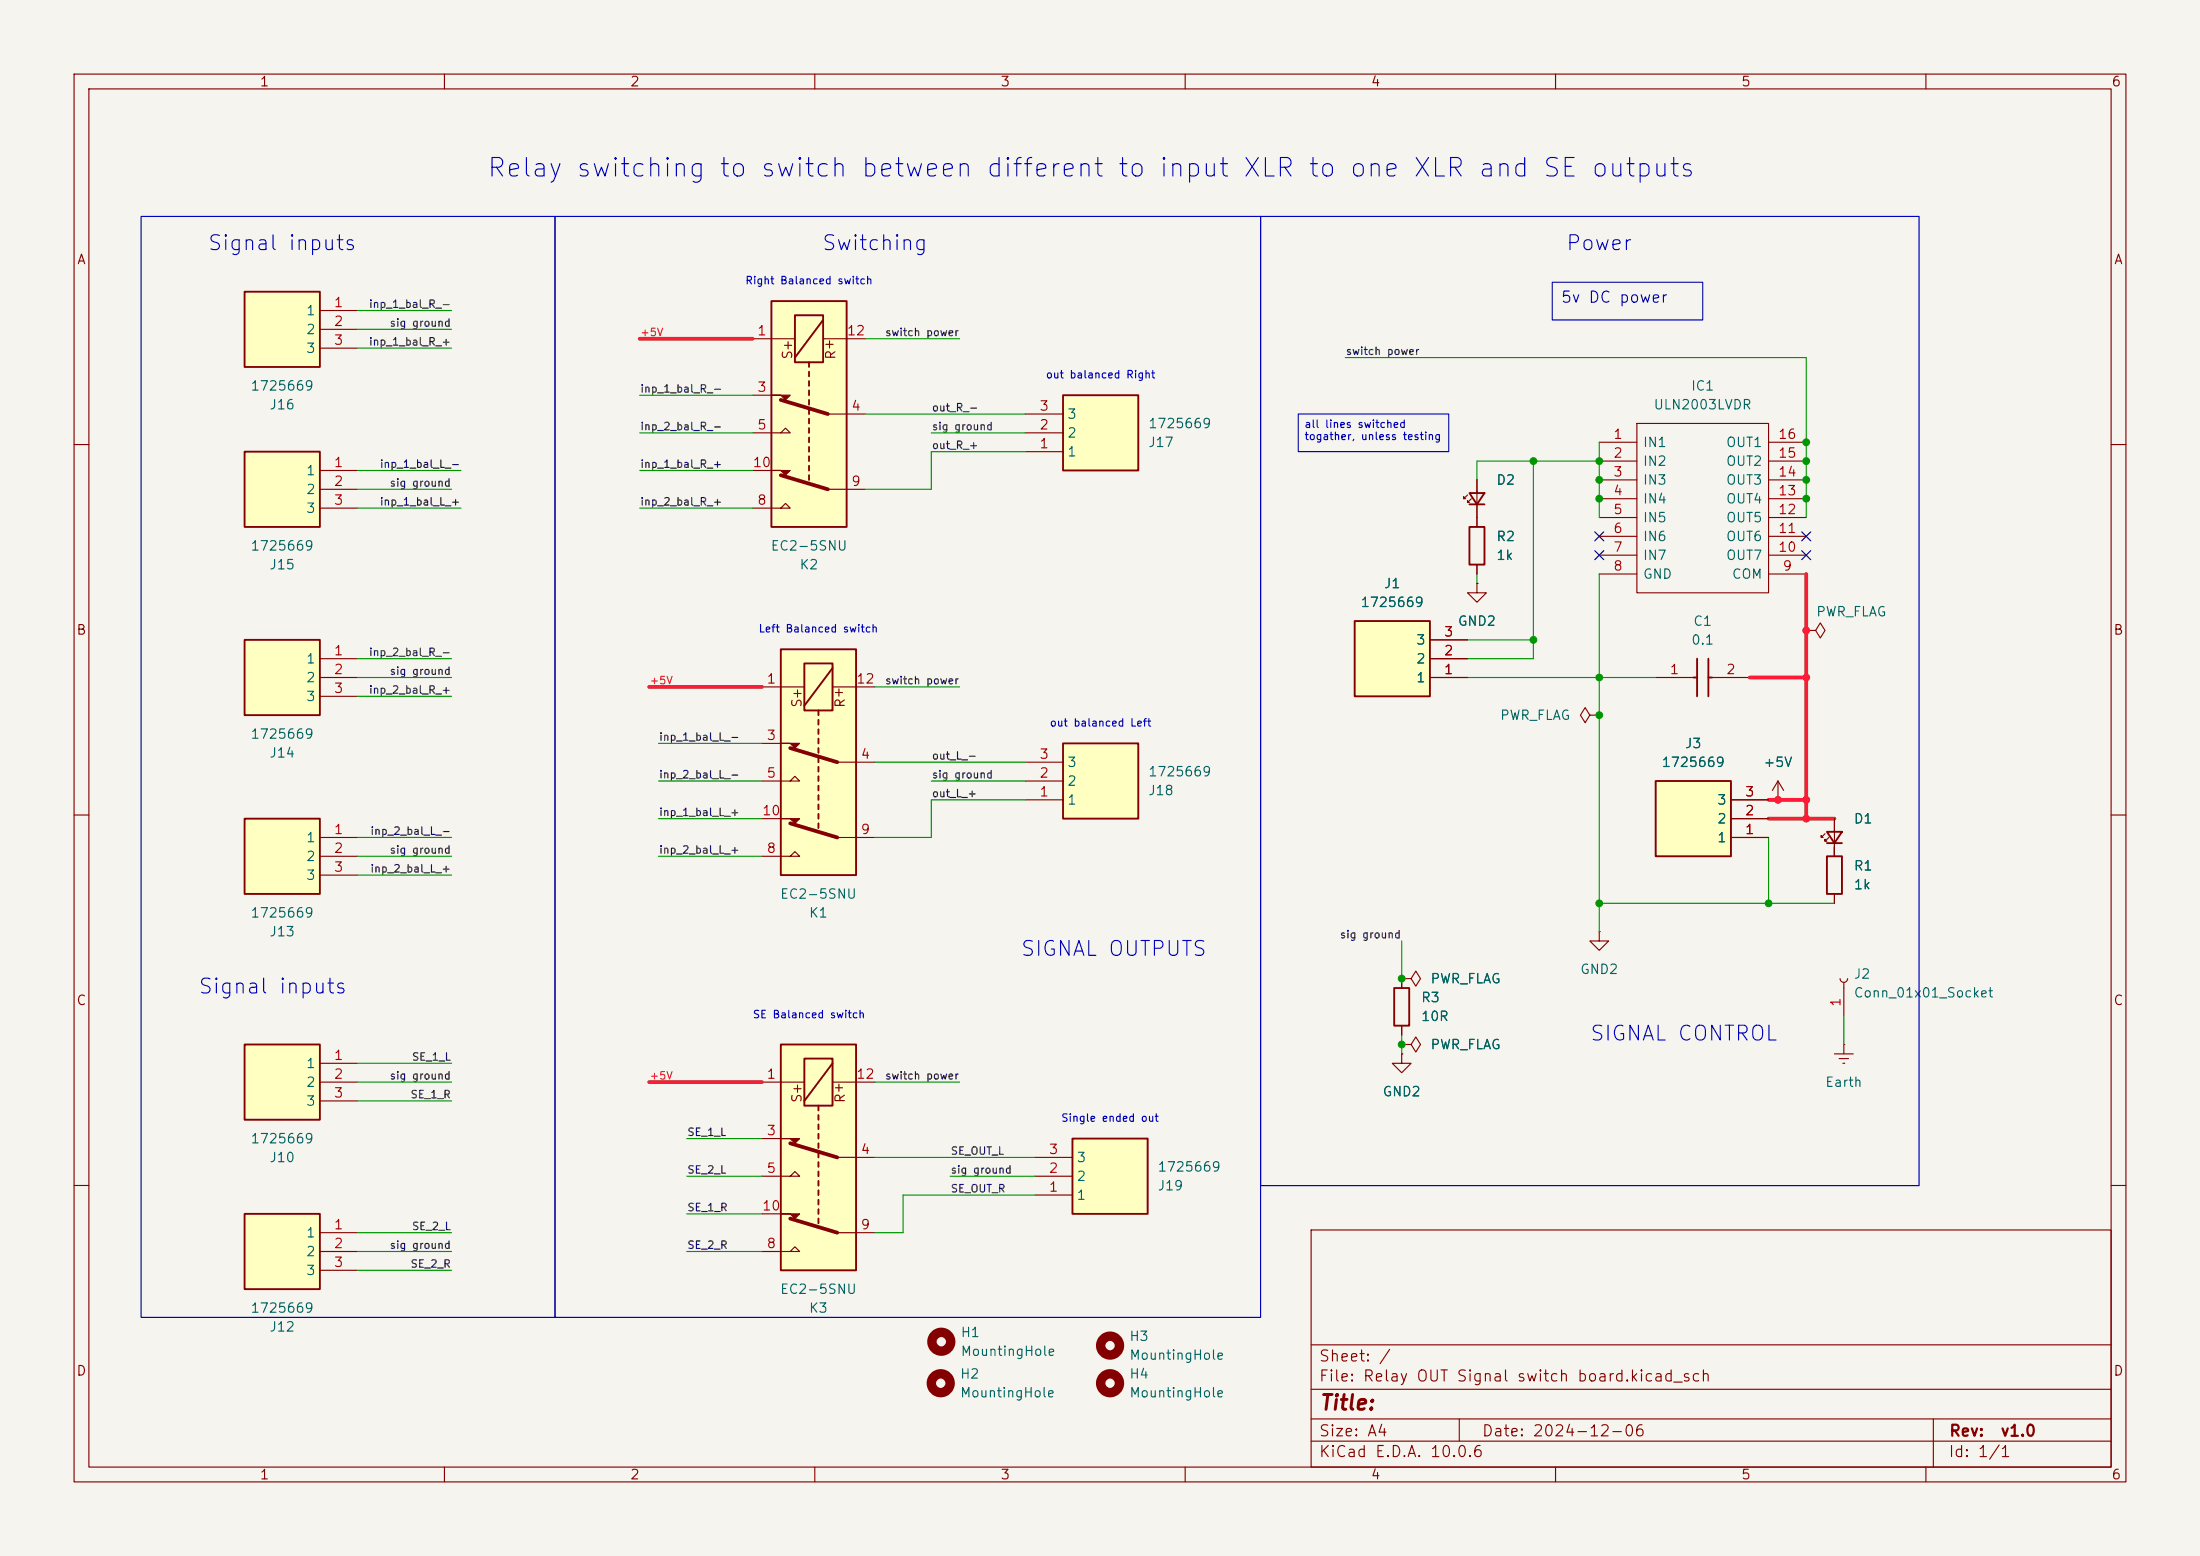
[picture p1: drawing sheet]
<svg xmlns="http://www.w3.org/2000/svg" width="297mm" height="210mm" viewBox="0 0 297 210" stroke-linecap="round" stroke-linejoin="round" font-family="sans-serif">
<path d="M0 0h297v210h-297z" fill="#f5f4ef" stroke="#f5f4ef" stroke-width=".14"/>
<g fill="none" stroke="#840000" stroke-width=".15">
<path d="M10 10h277v190h-277zM12 12h273v186h-273zM60 10v2M110 10v2M160 10v2M210 10v2M260 10v2M10 60h2M199.4 78.7v1.3h1.3l-1.3 1.3-1.3-1.3h1.3M199.4 78.7h.1M285 60h2M10 110h2"/>
<path d="M285 110h2M10 160h2M177 166h108v32h-108zM285 160h2M60 198v2M110 198v2M160 198v2M177 194.5h108M177 191.5h108M177 187.5h108M177 181.5h108M197 191.5v3"/>
<path d="M210 198v2M260 198v2M261 191.5v6.5"/>
</g>
<circle cx="149.9" cy="181.6" r="1.27" fill="none" stroke="#840000" stroke-width="1.3"/>
<path d="M104.1 40.6h10.2v30.5h-10.2z" fill="#ffffc2"/>
<g fill="none" stroke="#840000" stroke-width=".25">
<path d="M104.1 40.6h10.2v30.5h-10.2zM107.3 42.5h3.8v6.4h-3.8zM109.2 48.9v.6M109.2 50.2v.6M109.2 51.4v.7M109.2 52.7v.6M109.2 54v.6M109.2 55.2v.7M109.2 56.5v.7M109.2 57.8v.6M109.2 59.1v.6M111.1 43.2l-3.8 5.1"/>
<path d="M109.2 60.3v.7M109.2 61.6v.6M109.2 62.9v.6M109.2 64.1v.7"/>
</g>
<path d="M101.6 58.4h5.1l-.7-.6-.6 .6M101.6 45.7h5.7M101.6 53.3h2.5M111.1 45.7h5.7M111.8 55.9h5M101.6 68.6h5.1l-.7-.7-.6 .7M101.6 63.5h2.5M111.8 66h5" fill="none" stroke="#840000" stroke-width=".15"/>
<g fill="#840000" stroke="#840000" stroke-width=".15">
<path d="M104.1 53.3h2.6l-.7 .7-.6-.7z"/>
<path d="M104.1 63.5h2.6l-.7 .6-.6-.6z"/>
</g>
<path d="M105.4 54l6.4 1.9M105.4 64.1l6.4 1.9" fill="none" stroke="#840000" stroke-width=".51"/>
<path d="M182.9 83.8h10.1v10.2h-10.1z" fill="#ffffc2"/>
<path d="M182.9 83.8h10.1v10.2h-10.1z" fill="none" stroke="#840000" stroke-width=".25"/>
<path d="M193 91.4h5.1M193 88.9h5.1M193 86.4h5.1" fill="none" stroke="#840000" stroke-width=".15"/>
<path d="M105.4 141h10.2v30.5h-10.2z" fill="#ffffc2"/>
<g fill="none" stroke="#840000" stroke-width=".25">
<path d="M105.4 141h10.2v30.5h-10.2zM108.6 142.9h3.8v6.3h-3.8zM110.5 149.2v.7M110.5 150.5v.6M110.5 151.8v.6M110.5 153v.7M110.5 154.3v.6M110.5 155.6v.6M110.5 156.8v.7M110.5 158.1v.7M110.5 159.4v.6M112.4 143.5l-3.8 5.1"/>
<path d="M110.5 160.7v.6M110.5 161.9v.7M110.5 163.2v.6M110.5 164.5v.6"/>
</g>
<path d="M102.9 158.8h5l-.6-.7-.6 .7M102.9 146.1h5.7M102.9 153.7h2.5M112.4 146.1h5.7M113 156.2h5.1M102.9 168.9h5l-.6-.6-.6 .6M102.9 163.8h2.5M113 166.4h5.1" fill="none" stroke="#840000" stroke-width=".15"/>
<g fill="#840000" stroke="#840000" stroke-width=".15">
<path d="M105.4 153.7h2.5l-.6 .6-.6-.6z"/>
<path d="M105.4 163.8h2.5l-.6 .7-.6-.7z"/>
</g>
<path d="M106.7 154.3l6.3 1.9M106.7 164.5l6.3 1.9" fill="none" stroke="#840000" stroke-width=".51"/>
<path d="M105.4 87.6h10.2v30.5h-10.2z" fill="#ffffc2"/>
<g fill="none" stroke="#840000" stroke-width=".25">
<path d="M105.4 87.6h10.2v30.5h-10.2zM108.6 89.5h3.8v6.4h-3.8zM110.5 95.9v.6M110.5 97.2v.6M110.5 98.4v.7M110.5 99.7v.6M112.4 90.2l-3.8 5.1M110.5 101v.6M110.5 102.2v.7M110.5 103.5v.6M110.5 104.8v.6M110.5 106v.7"/>
<path d="M110.5 107.3v.7M110.5 108.6v.6M110.5 109.9v.6M110.5 111.1v.7"/>
</g>
<path d="M102.9 92.7h5.7M112.4 92.7h5.7M102.9 105.4h5l-.6-.6-.6 .6M102.9 115.6h5l-.6-.7-.6 .7M102.9 100.3h2.5M102.9 110.5h2.5M113 102.9h5.1M113 113h5.1" fill="none" stroke="#840000" stroke-width=".15"/>
<g fill="#840000" stroke="#840000" stroke-width=".15">
<path d="M105.4 100.3h2.5l-.6 .7-.6-.7z"/>
<path d="M105.4 110.5h2.5l-.6 .6-.6-.6z"/>
</g>
<path d="M106.7 101l6.3 1.9M106.7 111.1l6.3 1.9" fill="none" stroke="#840000" stroke-width=".51"/>
<path d="M144.8 153.7h10.1v10.1h-10.1z" fill="#ffffc2"/>
<path d="M144.8 153.7h10.1v10.1h-10.1z" fill="none" stroke="#840000" stroke-width=".25"/>
<path d="M139.7 158.8h5.1M139.7 156.2h5.1M139.7 161.3h5.1" fill="none" stroke="#840000" stroke-width=".15"/>
<path d="M223.5 105.4h10.2v10.2h-10.2z" fill="#ffffc2"/>
<path d="M223.5 105.4h10.2v10.2h-10.2z" fill="none" stroke="#840000" stroke-width=".25"/>
<path d="M233.7 113h5.1M233.7 110.5h5.1M233.7 108h5.1M240 108h.1M240 105.4l-.7 1.3M240 105.4l.8 1.3M240 105.4v2.6M215.9 125.7v1.3h1.3l-1.3 1.3-1.3-1.3h1.3M215.9 125.7h.1" fill="none" stroke="#840000" stroke-width=".15"/>
<path d="M143.5 100.3h10.2v10.2h-10.2z" fill="#ffffc2"/>
<path d="M143.5 100.3h10.2v10.2h-10.2z" fill="none" stroke="#840000" stroke-width=".25"/>
<path d="M214.6 96.5l-.6-1-.6 1 .6 1 .6-1h1.3M215.9 96.5h.1M138.4 108h5.1M138.4 105.4h5.1M138.4 102.9h5.1M189.2 132.1h1.3l.6-1 .7 1-.7 1-.6-1M189.2 132.1h.1" fill="none" stroke="#840000" stroke-width=".15"/>
<g fill="none" stroke="#840000" stroke-width="1.3">
<circle cx="127" cy="186.7" r="1.27"/>
<circle cx="127.1" cy="181.1" r="1.27"/>
<circle cx="149.9" cy="186.7" r="1.27"/>
</g>
<path d="M33 39.4h10.2v10.1h-10.2z" fill="#ffffc2"/>
<path d="M33 39.4h10.2v10.1h-10.2zM246.6 112.3h2.1l-1.1 1.5zM246.6 113.8h2.1" fill="none" stroke="#840000" stroke-width=".25"/>
<path d="M43.2 41.9h5.1M43.2 44.5h5.1M43.2 47h5.1M246.4 112.5l-.5 .5v-.2v.2h.2M246.9 113l-.5 .5v-.2v.2h.2M247.6 110.5v5.1" fill="none" stroke="#840000" stroke-width=".15"/>
<path d="M33 61h10.2v10.1h-10.2z" fill="#ffffc2"/>
<path d="M33 61h10.2v10.1h-10.2zM246.6 115.6h2.1v5.1h-2.1z" fill="none" stroke="#840000" stroke-width=".25"/>
<path d="M43.2 63.5h5.1M43.2 66h5.1M43.2 68.6h5.1M247.6 114.3v1.3M247.6 120.7v1.2" fill="none" stroke="#840000" stroke-width=".15"/>
<path d="M33 86.4h10.2v10.1h-10.2z" fill="#ffffc2"/>
<path d="M33 86.4h10.2v10.1h-10.2z" fill="none" stroke="#840000" stroke-width=".25"/>
<path d="M43.2 88.9h5.1M43.2 91.4h5.1M43.2 94h5.1M248.4 132.1a.51 .51 0 0 0 .5 .5 .51 .51 0 0 0 .5-.5M248.9 132.6v4.6" fill="none" stroke="#840000" stroke-width=".15"/>
<path d="M33 110.5h10.2v10.2h-10.2z" fill="#ffffc2"/>
<path d="M33 110.5h10.2v10.2h-10.2z" fill="none" stroke="#840000" stroke-width=".25"/>
<path d="M43.2 113h5.1M43.2 115.6h5.1M43.2 118.1h5.1" fill="none" stroke="#840000" stroke-width=".15"/>
<path d="M33 163.8h10.2v10.2h-10.2z" fill="#ffffc2"/>
<path d="M33 163.8h10.2v10.2h-10.2z" fill="none" stroke="#840000" stroke-width=".25"/>
<path d="M43.2 166.4h5.1M43.2 168.9h5.1M43.2 171.5h5.1" fill="none" stroke="#840000" stroke-width=".15"/>
<path d="M33 141h10.2v10.1h-10.2z" fill="#ffffc2"/>
<path d="M198.4 71.1h2v5.1h-2zM198.4 66.5h2l-1 1.6zM198.4 68.1h2M188.2 133.4h2v5h-2zM33 141h10.2v10.1h-10.2z" fill="none" stroke="#840000" stroke-width=".25"/>
<g fill="none" stroke="#840000" stroke-width=".15">
<path d="M198.1 66.8l-.5 .5v-.2v.2h.3M198.6 67.3l-.5 .5v-.2v.2h.3M199.4 64.8v6.3M199.4 76.2v1.3M189.2 132.1v1.3M189.2 138.4v1.3M43.2 143.5h5.1M43.2 146.1h5.1M43.2 148.6h5.1M189.2 142.2v1.3h1.3l-1.3 1.3-1.2-1.3h1.2M189.2 142.2h.1M189.2 141h1.3l.6-1 .7 1-.7 1-.6-1"/>
<path d="M189.2 141h.1M247.6 142.2h2.6M248.3 142.9h1.3M248.8 143.5h.2M248.9 141h.1M248.9 141v1.2"/>
</g>
<path d="M143.5 53.3h10.2v10.2h-10.2z" fill="#ffffc2"/>
<path d="M143.5 53.3h10.2v10.2h-10.2zM228.6 91.4h.5M229.1 88.9v5.1M230.6 91.4h.5M230.6 88.9v5.1" fill="none" stroke="#840000" stroke-width=".25"/>
<g fill="none" stroke="#840000" stroke-width=".15">
<path d="M138.4 58.4h5.1M138.4 55.9h5.1M215.9 59.7h5.1M221 57.2h17.8v22.8h-17.8zM238.8 59.7h5M138.4 61h5.1M199.4 78.7h.1M199.4 64.8v1.7M199.4 68.1v3M199.4 76.2v1.3M215.9 62.2h5.1M215.9 64.8h5.1"/>
<path d="M215.9 67.3h5.1M215.9 69.9h5.1M215.9 72.4h5.1M215.9 74.9h5.1M215.9 77.5h5.1M238.8 62.2h5M238.8 64.8h5M238.8 67.3h5M238.8 69.9h5M238.8 72.4h5M238.8 74.9h5M238.8 77.5h5"/>
<path d="M193 91.4h5.1M193 88.9h5.1M193 86.4h5.1M223.5 91.4h5.1M231.1 91.4h5.1M243.8 85.1h1.3l.6-1 .7 1-.7 1-.6-1M243.8 85.1h.1M233.7 113h5.1M233.7 110.5h5.1M233.7 108h5.1M240 108h.1M247.6 110.5v1.8"/>
<path d="M247.6 113.8v1.8M189.2 132.1h.1M189.2 132.1v1.3M189.2 138.4v1.3M247.6 120.7v1.2M189.2 142.2h.1M189.2 141h.1"/>
</g>
<g fill="none" stroke="#009600" stroke-width=".15">
<path d="M48.3 41.9h12.7M48.3 47h12.7M48.3 44.5h12.7M86.4 58.4h15.2M86.4 53.3h15.2M116.8 45.7h12.7M116.8 55.9h21.6M125.7 58.4h12.7M181.6 48.3h62.2v21.6M215.9 59.7v10.2M48.3 68.6h13.9M48.3 66h12.7"/>
<path d="M48.3 63.5h13.9M86.4 68.6h15.2M86.4 63.5h15.2M138.4 61h-12.7v5h-8.9M199.4 77.5v1.2M207 62.2v26.7h-8.9M215.9 77.5v48.2M215.9 62.2h-16.5v2.6M48.3 94h12.7M48.3 91.4h12.7M48.3 88.9h12.7M118.1 92.7h11.4"/>
<path d="M198.1 86.4h8.9M198.1 91.4h25.4M48.3 113h12.7M48.3 115.6h12.7M48.3 118.1h12.7M88.9 105.4h14M88.9 110.5h14M88.9 100.3h14M88.9 115.6h14M118.1 102.9h20.3M125.7 105.4h12.7M138.4 108h-12.7v5h-7.6"/>
<path d="M238.8 113v8.9M247.6 114.3v1.3M189.2 127v5.1M189.2 139.7v2.5M215.9 121.9h31.7M248.9 137.2v3.8M48.3 146.1h12.7M48.3 148.6h12.7M48.3 143.5h12.7M92.7 158.8h10.2M92.7 153.7h10.2M118.1 146.1h11.4"/>
<path d="M118.1 156.2h21.6M128.3 158.8h11.4M48.3 166.4h12.7M48.3 171.5h12.7M48.3 168.9h12.7M92.7 168.9h10.2M92.7 163.8h10.2M139.7 161.3h-17.8v5.1h-3.8"/>
</g>
<path d="M86.4 45.7h15.2M243.8 77.5v33M87.6 92.7h15.3M236.2 91.4h7.6M238.8 108h5M238.8 110.5h8.8M87.6 146.1h15.3" fill="none" stroke="#ff1a37" stroke-width=".51"/>
<path d="M215.3 74.3l1.2 1.2M215.3 71.8l1.2 1.2M216.5 74.3l-1.2 1.2M216.5 71.8l-1.2 1.2M243.2 74.3l1.2 1.2M243.2 71.8l1.2 1.2M244.4 74.3l-1.2 1.2M244.4 71.8l-1.2 1.2" fill="none" stroke="#000084" stroke-width=".15"/>
<path d="M19 29.2h55.9v148.6h-55.9zM74.9 29.2h95.3v148.6h-95.3zM170.2 29.2h88.9v130.8h-88.9zM209.5 38.1h20.4v5.1h-20.4zM175.3 55.9h20.3v5.1h-20.3z" fill="none" stroke="#0000c2" stroke-width=".15"/>
<g fill="#009600" stroke="#009600" stroke-width=".14">
<circle cx="238.8" cy="121.9" r=".46"/>
<circle cx="207" cy="86.4" r=".46"/>
<circle cx="215.9" cy="91.4" r=".46"/>
<circle cx="215.9" cy="64.8" r=".46"/>
<circle cx="215.9" cy="67.3" r=".46"/>
<circle cx="207" cy="62.2" r=".46"/>
<circle cx="215.9" cy="121.9" r=".46"/>
<circle cx="215.9" cy="96.5" r=".46"/>
<circle cx="189.2" cy="132.1" r=".46"/>
<circle cx="189.2" cy="141" r=".46"/>
<circle cx="243.8" cy="67.3" r=".46"/>
<circle cx="243.8" cy="64.8" r=".46"/>
<circle cx="243.8" cy="62.2" r=".46"/>
<circle cx="243.8" cy="59.7" r=".46"/>
<circle cx="215.9" cy="62.2" r=".46"/>
</g>
<g fill="#ff1a37" stroke="#ff1a37" stroke-width=".14">
<circle cx="240" cy="108" r=".46"/>
<circle cx="243.8" cy="110.5" r=".46"/>
<circle cx="243.8" cy="108" r=".46"/>
<circle cx="243.8" cy="85.1" r=".46"/>
<circle cx="243.8" cy="91.4" r=".46"/>
</g>
<text font-size="2.5" fill="#0000c2" x="65.6" y="24.5">Relay switching to switch between different to input XLR to one XLR and SE outputs</text>
<g font-size="2" fill="#0000c2">
<text x="27.9" y="34.3">Signal inputs</text>
<text x="110.8" y="34.3">Switching</text>
<text x="211.3" y="34.3">Power</text>
<text x="137.6" y="129.5">SIGNAL OUTPUTS</text>
<text x="26.6" y="134.6">Signal inputs</text>
<text x="214.5" y="141">SIGNAL CONTROL</text>
</g>
<text font-size="2" fill="#840000" x="178" y="190.8">Title:</text>
<text font-size="1.5" fill="#0000c2" x="210.6" y="41.2">5v DC power</text>
<g font-size="1.5" fill="#840000">
<text x="178" y="184.1">Sheet: /</text>
<text x="178" y="186.8">File: Relay OUT Signal switch board.kicad_sch</text>
<text x="178" y="197">KiCad E.D.A. 10.0.6</text>
<text x="178" y="194.2">Size: A4</text>
<text x="200" y="194.2">Date: 2024-12-06</text>
<text x="263" y="197">Id: 1/1</text>
<text x="263" y="194.2">Rev:</text>
<text x="270" y="194.2">v1.0</text>
</g>
<g font-size="1.3" fill="#840000">
<text x="35" y="12">1</text>
<text x="85" y="12">2</text>
<text x="135" y="12">3</text>
<text x="185" y="12">4</text>
<text x="235" y="12">5</text>
<text x="285" y="12">6</text>
<text x="10.3" y="36">A</text>
<text x="285.3" y="36">A</text>
<text x="107.3" y="48.6" transform="rotate(-90 107.3 48.6)">S+</text>
<text x="113.1" y="48.6" transform="rotate(-90 113.1 48.6)">R+</text>
<text x="10.2" y="86">B</text>
<text x="285.2" y="86">B</text>
<text x="108.5" y="95.6" transform="rotate(-90 108.5 95.6)">S+</text>
<text x="114.4" y="95.6" transform="rotate(-90 114.4 95.6)">R+</text>
<text x="10.2" y="136">C</text>
<text x="285.2" y="136">C</text>
<text x="108.5" y="148.9" transform="rotate(-90 108.5 148.9)">S+</text>
<text x="114.4" y="149" transform="rotate(-90 114.4 149)">R+</text>
<text x="10.2" y="186">D</text>
<text x="285.2" y="186">D</text>
<text x="35" y="200">1</text>
<text x="85" y="200">2</text>
<text x="135" y="200">3</text>
<text x="185" y="200">4</text>
<text x="235" y="200">5</text>
<text x="285" y="200">6</text>
</g>
<g font-size="1.3" fill="#a90000">
<text x="45" y="41.8">1</text>
<text x="45" y="44.3">2</text>
<text x="45" y="46.9">3</text>
<text x="102.1" y="45.6">1</text>
<text x="114.2" y="45.6">12</text>
<text x="102.1" y="53.2">3</text>
<text x="102.1" y="58.3">5</text>
<text x="114.8" y="55.7">4</text>
<text x="140.2" y="58.3">2</text>
<text x="140.2" y="55.7">3</text>
<text x="217.7" y="59.6">1</text>
<text x="240" y="59.6">16</text>
<text x="45" y="63.4">1</text>
<text x="45" y="65.9">2</text>
<text x="101.5" y="63.4">10</text>
<text x="114.8" y="65.9">9</text>
<text x="140.2" y="60.8">1</text>
<text x="217.7" y="62.1">2</text>
<text x="217.7" y="64.6">3</text>
<text x="240" y="64.6">14</text>
<text x="240" y="62.1">15</text>
<text x="45" y="68.4">3</text>
<text x="102.1" y="68.4">8</text>
<text x="217.7" y="67.2">4</text>
<text x="217.7" y="69.7">5</text>
<text x="240" y="69.7">12</text>
<text x="240" y="67.2">13</text>
<text x="217.7" y="72.3">6</text>
<text x="217.7" y="74.8">7</text>
<text x="217.7" y="77.3">8</text>
<text x="240" y="74.8">10</text>
<text x="240" y="72.3">11</text>
<text x="240.6" y="77.3">9</text>
<text x="45" y="88.8">1</text>
<text x="194.8" y="88.8">2</text>
<text x="194.8" y="86.2">3</text>
<text x="45" y="91.3">2</text>
<text x="45" y="93.8">3</text>
<text x="103.4" y="92.6">1</text>
<text x="115.5" y="92.6">12</text>
<text x="194.8" y="91.3">1</text>
<text x="225.3" y="91.3">1</text>
<text x="232.9" y="91.3">2</text>
<text x="103.4" y="100.2">3</text>
<text x="103.4" y="105.3">5</text>
<text x="116.1" y="102.7">4</text>
<text x="140.2" y="107.8">1</text>
<text x="140.2" y="105.3">2</text>
<text x="140.2" y="102.7">3</text>
<text x="235.5" y="107.8">3</text>
<text x="45" y="112.9">1</text>
<text x="102.8" y="110.4">10</text>
<text x="116.1" y="112.9">9</text>
<text x="235.5" y="112.9">1</text>
<text x="235.5" y="110.4">2</text>
<text x="45" y="115.4">2</text>
<text x="45" y="118">3</text>
<text x="103.4" y="115.4">8</text>
<text x="248.8" y="136" transform="rotate(-90 248.8 136)">1</text>
<text x="45" y="143.4">1</text>
<text x="45" y="145.9">2</text>
<text x="45" y="148.5">3</text>
<text x="103.4" y="145.9">1</text>
<text x="115.5" y="145.9">12</text>
<text x="103.4" y="153.5">3</text>
<text x="103.4" y="158.6">5</text>
<text x="116.1" y="156.1">4</text>
<text x="141.5" y="161.2">1</text>
<text x="141.5" y="158.6">2</text>
<text x="141.5" y="156.1">3</text>
<text x="45" y="166.2">1</text>
<text x="102.8" y="163.7">10</text>
<text x="116.1" y="166.2">9</text>
<text x="45" y="168.8">2</text>
<text x="45" y="171.3">3</text>
<text x="103.4" y="168.8">8</text>
</g>
<g font-size="1.3" fill="#006464">
<text x="41.2" y="42.9">1</text>
<text x="41.2" y="45.4">2</text>
<text x="41.2" y="48">3</text>
<text x="33.7" y="53">1725669</text>
<text x="228.2" y="53">IC1</text>
<text x="36.3" y="55.6">J16</text>
<text x="144" y="59.4">2</text>
<text x="144" y="56.8">3</text>
<text x="154.9" y="58.1">1725669</text>
<text x="223.2" y="55.6">ULN2003LVDR</text>
<text x="41.2" y="64.5">1</text>
<text x="144" y="61.9">1</text>
<text x="154.9" y="60.7">J17</text>
<text x="201.9" y="65.7">D2</text>
<text x="221.7" y="60.7">IN1</text>
<text x="221.7" y="63.2">IN2</text>
<text x="221.7" y="65.7">IN3</text>
<text x="232.9" y="65.7">OUT3</text>
<text x="232.9" y="63.2">OUT2</text>
<text x="232.9" y="60.7">OUT1</text>
<text x="41.2" y="67">2</text>
<text x="41.2" y="69.5">3</text>
<text x="221.7" y="68.3">IN4</text>
<text x="221.7" y="70.8">IN5</text>
<text x="232.9" y="70.8">OUT5</text>
<text x="232.9" y="68.3">OUT4</text>
<text x="33.7" y="74.6">1725669</text>
<text x="36.3" y="77.2">J15</text>
<text x="104" y="74.6">EC2-5SNU</text>
<text x="107.9" y="77.2">K2</text>
<text x="201.9" y="73.4">R2</text>
<text x="201.9" y="75.9">1k</text>
<text x="221.7" y="73.4">IN6</text>
<text x="221.7" y="75.9">IN7</text>
<text x="232.9" y="75.9">OUT7</text>
<text x="232.9" y="73.4">OUT6</text>
<text x="183.6" y="82.2">1725669</text>
<text x="186.7" y="79.7">J1</text>
<text x="221.7" y="78.4">GND</text>
<text x="233.7" y="78.4">COM</text>
<text x="245.1" y="83.5">PWR_FLAG</text>
<text x="41.2" y="89.9">1</text>
<text x="191.1" y="89.9">2</text>
<text x="191.1" y="87.3">3</text>
<text x="196.7" y="84.8">GND2</text>
<text x="228.2" y="87.3">0.1</text>
<text x="228.5" y="84.8">C1</text>
<text x="41.2" y="92.4">2</text>
<text x="41.2" y="94.9">3</text>
<text x="191.1" y="92.4">1</text>
<text x="33.7" y="100">1725669</text>
<text x="202.4" y="97.5">PWR_FLAG</text>
<text x="227.4" y="101.3">J3</text>
<text x="36.3" y="102.6">J14</text>
<text x="144" y="106.4">2</text>
<text x="144" y="103.8">3</text>
<text x="154.9" y="107.6">J18</text>
<text x="154.9" y="105.1">1725669</text>
<text x="224.2" y="103.8">1725669</text>
<text x="238" y="103.8">+5V</text>
<text x="41.2" y="114">1</text>
<text x="144" y="108.9">1</text>
<text x="231.7" y="114">1</text>
<text x="231.7" y="111.5">2</text>
<text x="231.7" y="108.9">3</text>
<text x="250.2" y="111.5">D1</text>
<text x="41.2" y="116.5">2</text>
<text x="41.2" y="119.1">3</text>
<text x="250.2" y="117.8">R1</text>
<text x="33.7" y="124.2">1725669</text>
<text x="105.2" y="121.6">EC2-5SNU</text>
<text x="109.1" y="124.2">K1</text>
<text x="250.2" y="120.3">1k</text>
<text x="36.3" y="126.7">J13</text>
<text x="213.2" y="131.8">GND2</text>
<text x="191.8" y="135.6">R3</text>
<text x="193" y="133">PWR_FLAG</text>
<text x="250.2" y="132.4">J2</text>
<text x="250.2" y="134.9">Conn_01x01_Socket</text>
<text x="191.8" y="138.1">10R</text>
<text x="193" y="141.9">PWR_FLAG</text>
<text x="41.2" y="144.5">1</text>
<text x="41.2" y="147">2</text>
<text x="41.2" y="149.6">3</text>
<text x="186.6" y="148.3">GND2</text>
<text x="246.3" y="147">Earth</text>
<text x="33.7" y="154.6">1725669</text>
<text x="36.3" y="157.2">J10</text>
<text x="145.3" y="159.7">2</text>
<text x="145.3" y="157.2">3</text>
<text x="156.2" y="161">J19</text>
<text x="156.2" y="158.4">1725669</text>
<text x="41.2" y="167.3">1</text>
<text x="145.3" y="162.3">1</text>
<text x="41.2" y="169.9">2</text>
<text x="41.2" y="172.4">3</text>
<text x="33.7" y="177.5">1725669</text>
<text x="105.2" y="175">EC2-5SNU</text>
<text x="109.1" y="177.5">K3</text>
<text x="36.3" y="180">J12</text>
<text x="129.6" y="180.8">H1</text>
<text x="129.6" y="183.3">MountingHole</text>
<text x="152.4" y="181.3">H3</text>
<text x="152.4" y="183.8">MountingHole</text>
<text x="129.5" y="186.4">H2</text>
<text x="129.5" y="188.9">MountingHole</text>
<text x="152.4" y="186.4">H4</text>
<text x="152.4" y="188.9">MountingHole</text>
</g>
<g font-size="1" fill="#0f0f0f">
<text x="49.7" y="41.8">inp_1_bal_R_-</text>
<text x="49.7" y="46.9">inp_1_bal_R_+</text>
<text x="52.5" y="44.3">sig ground</text>
<text x="119.4" y="45.6">switch power</text>
<text x="86.4" y="53.2">inp_1_bal_R_-</text>
<text x="181.6" y="48.2">switch power</text>
<text x="86.4" y="58.3">inp_2_bal_R_-</text>
<text x="125.7" y="55.8">out_R_-</text>
<text x="125.7" y="58.3">sig ground</text>
<text x="51.2" y="63.4">inp_1_bal_L_-</text>
<text x="52.5" y="65.9">sig ground</text>
<text x="86.4" y="63.4">inp_1_bal_R_+</text>
<text x="125.7" y="60.9">out_R_+</text>
<text x="51.2" y="68.5">inp_1_bal_L_+</text>
<text x="86.4" y="68.5">inp_2_bal_R_+</text>
<text x="49.7" y="88.8">inp_2_bal_R_-</text>
<text x="49.7" y="93.9">inp_2_bal_R_+</text>
<text x="52.5" y="91.3">sig ground</text>
<text x="119.4" y="92.6">switch power</text>
<text x="88.9" y="100.2">inp_1_bal_L_-</text>
<text x="88.9" y="105.3">inp_2_bal_L_-</text>
<text x="125.7" y="107.8">out_L_+</text>
<text x="125.7" y="105.3">sig ground</text>
<text x="125.7" y="102.8">out_L_-</text>
<text x="49.9" y="112.9">inp_2_bal_L_-</text>
<text x="88.9" y="110.4">inp_1_bal_L_+</text>
<text x="49.9" y="118">inp_2_bal_L_+</text>
<text x="52.5" y="115.5">sig ground</text>
<text x="88.9" y="115.5">inp_2_bal_L_+</text>
<text x="180.8" y="126.9">sig ground</text>
<text x="55.5" y="143.4">SE_1_L</text>
<text x="52.5" y="145.9">sig ground</text>
<text x="55.3" y="148.5">SE_1_R</text>
<text x="119.4" y="145.9">switch power</text>
<text x="92.7" y="153.6">SE_1_L</text>
<text x="92.7" y="158.6">SE_2_L</text>
<text x="128.3" y="158.6">sig ground</text>
<text x="128.3" y="156.1">SE_OUT_L</text>
<text x="128.3" y="161.2">SE_OUT_R</text>
<text x="55.5" y="166.3">SE_2_L</text>
<text x="92.7" y="163.7">SE_1_R</text>
<text x="52.5" y="168.8">sig ground</text>
<text x="55.3" y="171.3">SE_2_R</text>
<text x="92.7" y="168.8">SE_2_R</text>
</g>
<g font-size="1" fill="#0000c2">
<text x="100.5" y="38.6">Right Balanced switch</text>
<text x="141.1" y="51.3">out balanced Right</text>
<text x="176" y="58">all lines switched</text>
<text x="176" y="59.6">togather, unless testing</text>
<text x="102.3" y="85.6">Left Balanced switch</text>
<text x="141.6" y="98.3">out balanced Left</text>
<text x="101.5" y="137.7">SE Balanced switch</text>
<text x="143.2" y="151.6">Single ended out</text>
</g>
<g font-size="1" fill="#ff1a37">
<text x="86.4" y="45.6">+5V</text>
<text x="87.6" y="92.6">+5V</text>
<text x="87.6" y="145.9">+5V</text>
</g>
</svg>
